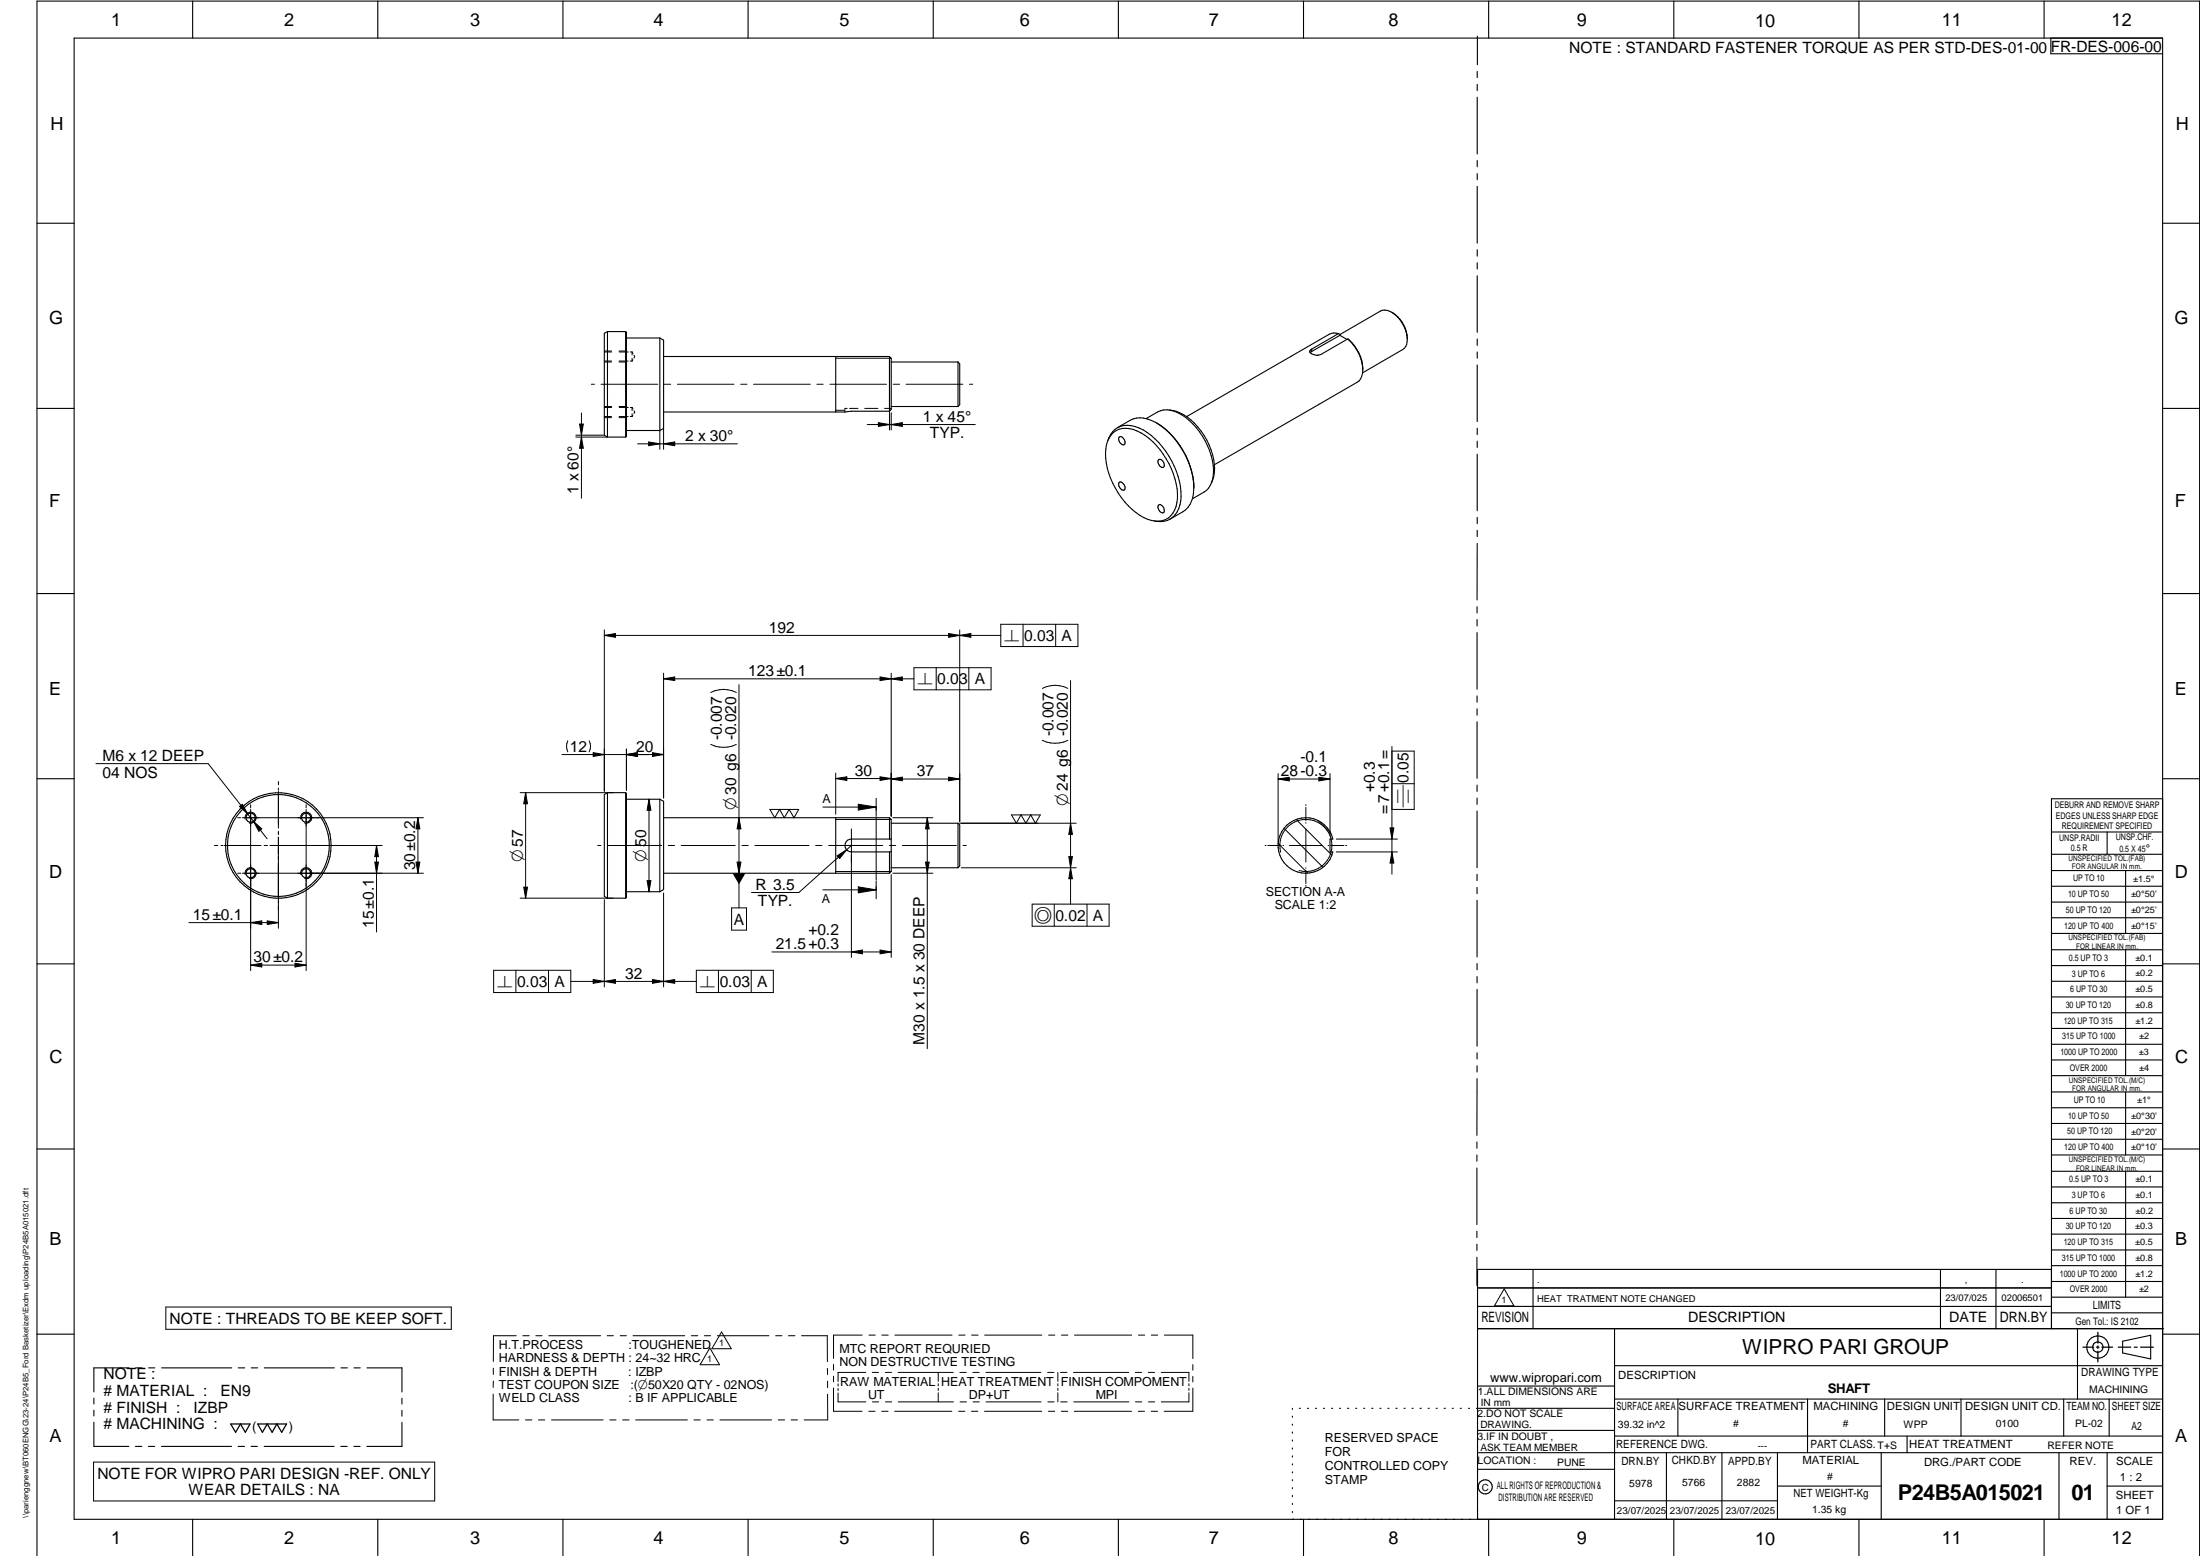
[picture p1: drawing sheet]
<svg xmlns="http://www.w3.org/2000/svg" width="594mm" height="420mm" viewBox="0 0 594 420" stroke-linecap="round" stroke-linejoin="round" font-family="sans-serif">
<g fill="none" stroke="#000" stroke-width=".3">
<path d="M20 10.3h564v400h-564zM52 .3v10M102 .3v10M152 .3v10M202 .3v10M252 .3v10M302 .3v10M352 .3v10M398.9 19.3v1.7M398.9 9.8v7.7M402 .3v10M452 .3v10"/>
<path d="M502 .3v10M552 .3v10M553.8 10.3v4.2h30.1M398.9 22.8v1.7M398.9 26.2v15.4M398.9 43.3v1.7M398.9 46.9v1.7M398.9 50.3v15.4M10 60.3h10M398.9 67.4v1.8M398.9 71v1.6M398.9 74.5v15.2"/>
<path d="M584 60.3h10M164 89.5l-.8 .5v27.5l.8 .5M164 89.5v28.5M164 89.5h4.9M168.9 89.5l.3 .2v28.1l-.3 .2M168.9 89.5v28.5M169.2 91.3h9M178.2 91.3l1 .6v23.8l-1 .5M178.2 91.3v24.9M225.7 96.3v15M240.2 96.3l.5 .5v13.7l-.5 .5M240.2 96.3h-61"/>
<path d="M240.2 96.3v14.7M240.7 97.7h18M258.7 97.7l.5 .6v11l-.5 .5M258.7 97.7v12.1M354.2 94.9l-.4 .3M354.2 94.3v.6M361.4 90.1l.4 .2M361.4 90.1a3.1 3.1 0 0 0-2.5 .2l-38.4 22.2M361.4 90.1l-7.2 4.2M361.8 90.3v.3M361.8 90.6l1.9 1.1M361.8 90.6l-7.6 4.3"/>
<path d="M361.8 90.3l11-6.3a4 4 0 0 1 4.5 1.5 7.9 7.9 0 0 1 2.3 8.1l-.9 .8-10.7 6.3M363.9 91.5a10.8 10.8 0 0 1 4.1 8.3M363.9 91.5a11.2 11.2 0 0 1 4 9.4 3.1 3.1 0 0 1-1.5 2.4l-38.5 22.2M363.9 91.5l-7.2 4.2a2.48 2.48 0 0 1-3-.8l.5-.6M375.8 84.3a8.6 8.6 0 0 1 4.2 7.4M398.9 91.5v1.8M398.9 95v1.7M398.9 98.6v15.2M10 110.3h10M164 118h4.9M169.2 116.2h9M240.2 111h-10.3l-1.7 .3h-49"/>
<path d="M240.7 109.8h18M299.2 119a5.2 5.2 0 0 1 6.8-3 19.7 19.7 0 0 1 11.3 13.3 11.1 11.1 0 0 1-.6 9.3 4.8 4.8 0 0 1-4.7 2.1M301.1 116a6.8 6.8 0 0 1 7.6 .1 21.8 21.8 0 0 1 10.1 19.1 5.8 5.8 0 0 1-7.8 5.3 17.7 17.7 0 0 1-10.5-10 16 16 0 0 1-1.4-11.4l.8-1.8zM301.7 115.5l3.5-2a7.6 7.6 0 0 1 7.9 1.2 22.1 22.1 0 0 1 9.3 17.3 7.1 7.1 0 0 1-3 6.2l-3.4 2M302.2 118a1.28 1.28 0 0 1 1.6 1.5l-.2 .6a1.46 1.46 0 0 1-1.4-2.1zM309.5 113a8.8 8.8 0 0 1 5.6-2.3 13.7 13.7 0 0 1 9.6 7.2 15.4 15.4 0 0 1 2.5 12.2 4.6 4.6 0 0 1-2.1 2.8l-3.1 1.8M312.3 114.2a21.9 21.9 0 0 1 10.1 17.5M315.7 110.7a12.2 12.2 0 0 1 8.7 5.7 16.3 16.3 0 0 1 3.3 12.3l-.6 1.8M398.9 115.6v1.7M398.9 119.1v1.7M584 110.3h10M302.2 130.3a1.37 1.37 0 0 1 1.3 .6 1.37 1.37 0 0 1 .1 1.4 1.51 1.51 0 0 1-1.4-2z"/>
<path d="M312.8 136.4a1.25 1.25 0 0 1 1.6 1.5l-.3 .5a1.46 1.46 0 0 1-1.3-2zM312.8 124.2a1.25 1.25 0 0 1 1.6 1.5l-.3 .5a1.49 1.49 0 0 1-1.3-2zM398.9 122.6v15.3M398.9 139.7v1.7M398.9 143.2v1.7M398.9 146.7v15.3M10 160.3h10M398.9 163.8v1.7M398.9 167.3v1.7M398.9 170.8v15.3M584 160.3h10M398.9 187.9v1.7"/>
<path d="M398.9 191.4v1.7M398.9 194.9v15.3M10 210.3h10M164 214l-.8 .5v27.6l.8 .4M164 214v28.5M164 214h4.9M168.9 214l.3 .3v28l-.3 .2M168.9 214v28.5M169.2 215.8h9M178.2 215.8l1 .6v23.8l-1 .6M178.2 215.8v25M398.9 212v1.7"/>
<path d="M398.9 215.5v1.7M398.9 219v15.3M584 215.7h-30v143.1M584 210.3h10M225.7 220.8v15M240.2 220.8l.5 .5v14l-.5 .5M240.2 220.8h-61M240.2 235.8h-61M240.2 220.8v5.8M240.2 230v5.8M240.7 222.3h18M240.7 226.6h-10.8a1.74 1.74 0 0 0-1.7 1.7 1.74 1.74 0 0 0 1.7 1.7h10.8"/>
<path d="M240.7 234.3h18M258.7 222.3l.5 .5v11l-.5 .5M258.7 222.3v12M347.5 222.8a7.5 7.5 0 0 1 12.4 3.8h-.8v3.4h.8a7.5 7.5 0 0 1-11.1 4.8 7.5 7.5 0 0 1-1.3-12zM398.9 236.1v1.7M398.9 239.6v1.7M554 224.7h30M554 230.7h30M554 235.1h30M554 239.3h30M569 224.7v6M574 235.1v17"/>
<path d="M164 242.5h4.9M169.2 240.8h9M398.9 243.1v15.3M554 243.6h30M554 247.8h30M554 252.1h30M554 256.5h30M574 256.5v33.9M10 260.3h10M398.9 260.2v1.7M398.9 263.7v1.7M398.9 267.2v15.3"/>
<path d="M554 260.7h30M554 265h30M554 269.2h30M554 273.5h30M554 277.7h30M584 260.3h10M398.9 284.3v1.7M398.9 287.8v1.7M398.9 291.3l-.1 15.3M554 282h30M554 286.2h30M554 290.4h30"/>
<path d="M554 294.9h30M554 299.1h30M574 294.9v17M10 310.3h10M398.8 308.4v1.6M398.8 311.9v1.7M398.8 315.4v15.3M554 303.4h30M554 307.6h30M554 311.9h30M554 316.3h30M574 316.3v34"/>
<path d="M584 310.3h10M398.8 332.4v1.8M398.8 336v1.7M398.8 339.5v7.6M554 320.5h30M554 324.8h30M554 329h30M554 333.2h30M554 337.5h30M399 358.8h185.2M399 352.8h155M399 347.8h155"/>
<path d="M414 342.8v16M436 358.8v51.5M524 342.8v16M539 342.8v16M554 341.8h30M554 346h30M554 350.3h30M554 354.5h30M554 342.8h-155v67.5M561 358.8v19M10 360.3h10M25.4 377.5v1.6"/>
<path d="M34.8 369.4h-9.4v6.4M36.6 369.4h1.7M40.1 369.4h1.7M43.6 369.4h19M64.3 369.4h1.8M67.9 369.4h1.6M71.4 369.4h18.9M92.1 369.4h1.7M95.6 369.4h1.7M99.1 369.4h9.4v6.5M108.5 377.6v1.5M399 374.3h37"/>
<path d="M436 368.8h148M436 377.8h148M453.1 377.8v10M488.1 377.8v14.5M508.9 377.8v10M529.5 377.8v10M557.3 377.8v10M569.5 377.8v10M573.2 362.2l7.6-1.6v6.3l-7.6-1.6zM584 360.3h10M25.4 384v6.6h9.4M25.4 380.8v1.6"/>
<path d="M36.6 390.6h1.7M40.1 390.6h1.7M43.6 390.6h18.9M64.3 390.6h1.7M67.8 390.6h1.7M71.3 390.6h18.9M92 390.6h1.8M95.5 390.6h1.7M108.5 384.1v6.5h-9.4M108.5 380.8v1.6M349 380.3v.3M349 382.4v.3"/>
<path d="M349 384.6v.3M349 386.7v.3M349 388.8v.3M349 391v.3M349 393.1v.3M349 395.3v.3M349 397.4v.3M349 399.5v.3M350.9 380.3h.2M353.1 380.3h.2M355.2 380.3h.3M357.4 380.3h.3"/>
<path d="M359.6 380.3h.3M361.7 380.3h.3M363.9 380.3h.3M366.1 380.3h.3M368.3 380.3h.2M370.4 380.3h.3M372.6 380.3h.3M374.8 380.3h.3M376.9 380.3h.4M379.1 380.3h.3M381.3 380.3h.3M383.4 380.3h.4"/>
<path d="M385.6 380.3h.3M387.8 380.3h.3M390 380.3h.3M392.2 380.3h.3M394.3 380.3h.3M396.5 380.3h.3M398.7 380.3h37.3M399 386.2h37M399 396.7h37M436 387.8h148M450 392.3v18M465 392.3v18"/>
<path d="M480 392.3v18M508 392.3v18M515 387.8v4.5M556 392.3v18M569 392.3v18M584 392.3h-185M52 410.3v9.7M102 410.3v9.7M152 410.3v9.7M202 410.3v9.7M252 410.3v9.7M302 410.3v9.7"/>
<path d="M349 401.7v.3M349 403.8v.4M349 406v.3M349 408.1v.3M352 410.3v9.7M402 410.3v9.7M436 405.3h44M452 410.3v9.7M480 401.3h28M502 410.3v9.7M552 410.3v9.7M569 401.3h15"/>
<path d="M10 420v-419.7h584v419.7"/>
<circle cx="67.7" cy="220.8" r="1.24"/>
<circle cx="67.7" cy="235.8" r="1.23"/>
<circle cx="75.2" cy="228.3" r="14.2"/>
<circle cx="75.2" cy="228.3" r="13.8"/>
<circle cx="82.7" cy="220.8" r="1.24"/>
<circle cx="82.7" cy="235.8" r="1.23"/>
<circle cx="566.5" cy="363.8" r="2.99"/>
<circle cx="566.5" cy="363.7" r="1.41"/>
<circle cx="401.1" cy="401.5" r="1.9"/>
</g>
<g fill="none" stroke="#000" stroke-width=".27">
<path d="M163.2 97.5h1.9M163.2 95h2M163.2 94.8h1.9M163.2 97.7h1.9M167.2 94.8h2M167.2 97.7h2M169.6 97.5h-2.4M169.7 95h-2.5M170.2 97.5h.5M170.2 95h.5M170.7 95l.2 .5M170.7 95v.8"/>
<path d="M170.7 96.7v.8M170.9 97.1l-.2 .4M171.2 95.9l.2 .4-.2 .4M225.7 96.7h14.9M240.2 97.2v18.9M155.5 117.5h7.5M155.5 118h8.4M156.5 114.5h1l-.5 3zM157 118l.5 3h-1zM157 111.5v23M159.7 103.8h.8M162.3 103.8h15.3"/>
<path d="M163.2 112.5h1.9M163.2 109.8h1.9M163.2 112.8h1.9M163.2 110h2M167.2 109.8h2M167.2 112.8h2M169.6 112.5h-2.4M169.7 110h-2.5M170.2 112.5h.5M170.2 110h.5M170.7 110l.2 .4M170.7 110v.9"/>
<path d="M170.7 111.7v.8M170.9 112.1l-.2 .4M171.2 110.9l.2 .4-.2 .4M172.2 119.8h26.9M175.2 119.3l3 .5-3 .6zM178.2 116.3v5M179.2 119.8l3-.5v1.1zM179.2 115.8v5.5M179.4 103.8h1.7M182.9 103.8h15.3M200 103.8h1.7M203.5 103.8h15.3"/>
<path d="M220.6 103.8h1.7M224.1 103.8h15.3M225.7 110.8h2.5M228.2 110.9v.4M228.8 110.3h-.6v.3M229.4 110.3h2.3M233.5 110.3h3.6M234.2 114.6h29.1M237.2 114.1l3 .5-3 .5zM238.9 110.3h1.8M240.7 114.6l3-.5v1zM240.7 111.5v4.6"/>
<path d="M241.2 103.8h1.7M244.7 103.8h15.3M261.8 103.8h.9M163.2 171.6h107M163.2 171.6l3-.5v1zM163.2 170.1v43.6M256.2 171.1l6 1v-1l-6 1zM259.2 170.1v51.8M270.2 168.6h20.9v6h-20.9zM276.3 168.6v6M285.1 168.6v6M179.2 183.3l3-.5v1z"/>
<path d="M179.2 181.8v33.7M179.2 183.3h67.6M191.9 187a7.5 7.5 0 0 1 6.9 0M199.6 184.9v60.3M237.7 182.8l3 .5-3 .5zM240.7 183.3l3-.5v1zM240.7 181.8v38.6M246.8 180.3h20.8v6h-20.8zM252.8 180.3v6M261.6 180.3v6M288.4 185.9a7.5 7.5 0 0 0-6.9 0M288.4 199.9a7.8 7.8 0 0 1-6.9 0"/>
<path d="M289.1 183.8v60.3M25.9 206.2h30.3l10.7 13.6M64.7 217.8l.7-.6 1.5 2.6zM66.9 219.8l5.2 6.7M67.7 218.6v43.5M67.7 217.3v.8M75.2 212.8v.6M75.2 211v.9M75.2 213.7v9.9M82.7 218.6v43.5M82.7 217.3v.8M140.5 214h25.1"/>
<path d="M141.9 214l.5 3h-1zM141.9 214v28.5M151.8 203.8h27.4M153.3 200a3.5 3.5 0 0 0 0 3M159.1 200a3.2 3.2 0 0 1 0 3M160.2 203.2l3 .6-3 .5zM169.2 202.3v11.1M169.2 203.8l3-.6v1.1zM175.3 215.8l.5 3h-1.1zM175.3 215.8v25M176.2 203.2l3 .6-3 .5zM198.8 201a7.8 7.8 0 0 1-6.9 0"/>
<path d="M207.9 218.6h7.8l-1.3 2.2-1.3-2.2-1.3 2.2-1.3-2.2-1.3 2.2zM222.2 217.9h14.4M225.7 208.7v11.2M225.7 210.2l3-.4v.9zM225.7 210.2h15M231.8 217.2l4.8 .7-4.8 .8zM236.6 215.6v4.7M237.7 209.8l3 .4-3 .5zM240.7 210.4l3-.6v1zM240.7 210.4h18.5M256.2 209.8l3 .6-3 .4zM345.1 210.4h14"/>
<path d="M345.1 210.4l3-.5v1zM345.1 208.9v18.5M352.6 217.3v.2M352.6 218v3.6M356.1 209.9l3 .5-3 .5zM359.1 208.9v16.7M375.9 202.8h6v15.8h-6M375.9 211.6h6M375.9 201.5v34.6M57.9 228.3h.9M59.7 228.3h.5M60.6 228.3h9.9"/>
<path d="M64.2 220.8h.8M64.2 235.8h.8M66.2 236.2a1.5 1.5 0 0 1 1.3-1.9 1.5 1.5 0 0 1 1.7 1.6 1.5 1.5 0 0 1-1.9 1.3M66.2 221.2a1.5 1.5 0 0 1 1.3-1.9 1.5 1.5 0 0 1 1.7 1.6 1.5 1.5 0 0 1-1.9 1.3M68.4 221.8l2.3 2-.8 .7zM71.3 228.3h.9M72.9 228.3h30.3M75.2 226.1v24.6M75.2 224.5v.8M81.2 221.2a1.49 1.49 0 0 1 1.3-1.9 1.49 1.49 0 0 1 1.7 1.6 1.49 1.49 0 0 1-1.9 1.3M81.2 236.2a1.49 1.49 0 0 1 1.3-1.9 1.49 1.49 0 0 1 1.7 1.6 1.49 1.49 0 0 1-1.9 1.3M101.2 232.8h1l-.5 3z"/>
<path d="M101.7 228.3l.5 3h-1zM101.7 228.3v23.4M112.3 232.8h1.1l-.5 3zM112.9 220.8l.5 3h-1.1zM112.9 220.8v15M114.3 220.8h-48.9M114.3 235.8h-48.9M141.4 239.6h1l-.5 2.9zM161.4 228.3h.9M164 228.3h14.6M174.7 237.8h1.1l-.5 3zM180.5 228.3h1.7"/>
<path d="M183.9 228.3h14.6M199 232.8h1.1l-.5 3zM199.6 220.8l.5 3h-1.1zM200.4 228.3h1.7M203.9 228.3h14.6M220.3 228.3h1.6M223.8 228.3h14.6M225.7 235.3h14.9M225.7 221.3h14.9M226.1 231.1l2.5-1.7-1.9 2.4zM229.9 228.3l-14.2 12.7h-12.8M229.9 223.8v34.7"/>
<path d="M231.8 239.5l4.8 .8-4.8 .8zM236.6 220.6v17M236.6 237.9v4.8M240.2 228.3h1.6M240.7 236.2v22.3M241.1 220.8h10.8M241.1 235.8h10.8M243.7 228.3h14.6M249.9 232.8h1l-.5 3zM250.4 220.8l.5 3h-1zM250.4 220.8v62.4M259.1 222.3h31.5"/>
<path d="M259.6 234.3h31M260 228.3h.9M273.1 220h7.8l-1.3 2.3-1.3-2.3-1.3 2.3-1.3-2.3-1.3 2.3zM288.6 231.3h1l-.5 3zM289.1 222.3l.5 3h-1zM289.1 234.3l.5 3h-1zM341.6 228.3h.3M342.3 228.3h3.6M345.1 227.8l8 8M345.8 230.1a7 7 0 0 1 6.2-8.9 7 7 0 0 1 7.6 7.7 7 7 0 0 1-8.8 6.2M346.4 228.3h.2M346.7 223.7l10.5 10.5"/>
<path d="M348.1 228.3h9M350 221.3l9.7 9.6M352.6 222.1v.2M352.6 234.3v.2M352.6 235v3.6M352.6 239.1v.2M352.6 223.8v9M355.9 221.6l3.5 3.4M358.6 228.3h.2M359.3 228.3h3.6M360.8 230h16.6M360.8 226.6h16.6"/>
<path d="M363.4 228.3h.2M375.4 223.6h1l-.5 3zM375.9 230l.5 3h-1zM51 249.1h24.2M67.7 249.1l3-.4v.9zM72.2 248.7l3 .4-3 .5zM140.5 242.5h25.1M163.2 243v23.5M179.2 241.1v25.4M197.6 245.2h4v6h-4zM208.4 257h32.3M222.2 240.3h14.4"/>
<path d="M229.9 257l3-.5v1.1zM237.7 256.5l3 .5-3 .6zM278.7 244.1h20.8v6h-20.8zM284.7 244.1v6M293.5 244.1v6M67.7 260.6l3-.5v1zM67.7 260.6h15M79.7 260.1l3 .5-3 .5zM133.3 262h20.8v6h-20.8zM139.3 262v6M148.1 262v6M154.1 265h33.9"/>
<path d="M160.2 264.5v1l6-1v1zM176.2 264.5l6 1v-1l-6 1zM188 262h20.8v6h-20.8zM194 262v6M202.9 262v6M44.8 352.9h77.1v6h-77.1zM194.9 359.7l2.6 4.5h-5.3zM406.2 348l2.6 4.6h-5.2zM133.2 376.4v7h6.9M133.2 369.4v1.7M133.2 372.9v1.7M139.4 360.7h-6.1l-.1 6.9"/>
<path d="M141.2 360.7h1.7M144.7 360.7h1.7M148.2 360.7h14M164 360.7h1.6M167.5 360.7h1.7M170.9 360.7h14M186.7 360.7h1.7M190.2 360.7h1.7M191.7 364l2.6 4.5h-5.2zM193.7 360.7h13.9M209.5 360.7h1.7M212.9 360.7h1.8"/>
<path d="M216.4 360.7h7v7M223.4 369.5l.1 1.7M223.5 376.5v6.9h-6.3M223.5 373v1.7M225.1 368.4v1.6M225.1 371.6v1.5M225.1 374.8v6.3h7.7M226.3 376.1v2.4h7.5M226.3 373.7v.6M226.3 374.9v.6M232.8 360.5h-7.7v6.3M233.8 370.6h-7.5v2.4"/>
<path d="M234.6 360.5h1.7M235.5 370.6h1.7M235.6 378.5h1.7M238.1 360.5h1.8M239 370.6h1.7M239.1 378.5h1.7M241.6 360.5h15.5M242.5 370.6h14.9M242.6 378.5h14.9M253.4 370.6v2.4M253.4 373.6v.6M253.4 374.9v.6"/>
<path d="M253.4 376.1v2.4M258.9 360.5h1.7M259.2 370.6h1.7M259.2 378.5h1.8M262.4 360.5h1.7M262.7 370.6h1.7M262.8 378.5h1.6M265.9 360.5h15.4M266.2 370.6h14.9M266.3 378.5h14.8M282.9 370.6h1.7M282.9 378.5h1.7"/>
<path d="M283.2 360.5h1.7M285.7 370.6v2.4M285.7 373.6v.6M285.7 374.9v.6M285.7 376.1v2.4M286.4 370.6h1.7M286.4 378.5h1.8M286.6 360.5h1.8M289.9 370.6h14.9M289.9 378.5h14.9M290.1 360.5h15.5M306.6 370.6h1.7"/>
<path d="M306.6 378.5h1.7M307.4 360.5h1.7M310.1 370.6h1.7M310.1 378.5h1.7M310.9 360.5h1.7M313.6 370.6h7.4v2.4M314.4 360.5h7.7v6.4M321 373.6v.6M321 374.9v.6M321 376.1v2.4h-7.4M322.1 368.5v1.5M322.1 371.6v1.6"/>
<path d="M322.1 374.8v6.3h-7.7M25.3 394.8h92.1v10.5h-92.1zM141.9 383.4h1.7M145.4 383.4h1.7M148.9 383.4h13.9M164.7 383.4h1.7M168.1 383.4h1.8M171.7 383.4h13.9M187.4 383.4h1.7M190.9 383.4h1.7M194.4 383.4h14M210.1 383.4h1.8"/>
<path d="M213.6 383.4h1.7M234.6 381.1h1.7M238.1 381.1h1.7M241.6 381.1h15.4M258.9 381.1h1.7M262.3 381.1h1.8M265.8 381.1h15.5M283.1 381.1h1.7M286.6 381.1h1.7M290.1 381.1h15.5M307.4 381.1h1.7M310.8 381.1h1.8"/>
</g>
<path d="M566.5 359.7v3M562.5 363.8h2.9M566.1 363.8h.7M566.5 363.4v.7M566.5 364.9v2.8M567.6 363.8h2.9M572 363.8h3.4M576.3 363.8h.8M578 363.8h3.5M62.3 384.5h5.2l-1.3 2.3-1.3-2.3-1.3 2.3zM69.6 384.5h7.8l-1.3 2.3-1.3-2.3-1.3 2.3-1.3-2.3-1.3 2.3z" fill="none" stroke="#000" stroke-width=".34"/>
<g fill="#000">
<path d="M156.5 114.5h1l-.5 3zM237.2 114.1l3 .5-3 .5zM240.7 114.6l3-.5v1zM157 118l.5 3h-1zM175.2 119.3l3 .5-3 .6zM179.2 119.8l3-.5v1.1zM163.2 171.6l3-.5v1zM256.2 171.1l3 .5-3 .5zM259.2 171.6l3-.5v1zM179.2 183.3l3-.5v1zM237.7 182.8l3 .5-3 .5zM240.7 183.3l3-.5v1z"/>
<path d="M64.7 217.8l.7-.6 1.5 2.6zM141.9 214l.5 3h-1zM160.2 203.2l3 .6-3 .5zM169.2 203.8l3-.6v1.1zM175.3 215.8l.5 3h-1.1zM176.2 203.2l3 .6-3 .5zM225.7 210.2l3-.4v.9zM231.8 217.2l4.8 .7-4.8 .8zM237.7 209.8l3 .4-3 .5zM240.7 210.4l3-.6v1zM256.2 209.8l3 .6-3 .4zM345.1 210.4l3-.5v1z"/>
<path d="M356.1 209.9l3 .5-3 .5zM68.4 221.8l2.3 2-.8 .7zM101.7 228.3l.5 3h-1zM101.2 232.8h1l-.5 3zM112.3 232.8h1.1l-.5 3zM112.9 220.8l.5 3h-1.1zM141.4 239.6h1l-.5 2.9zM174.7 237.8h1.1l-.5 3zM199.6 220.8l.5 3h-1.1zM199 232.8h1.1l-.5 3zM197.8 235.8h3.5l-1.7 3zM226.1 231.1l2.5-1.7-1.9 2.4z"/>
<path d="M250.4 220.8l.5 3h-1zM249.9 232.8h1l-.5 3zM288.6 231.3h1l-.5 3zM289.1 222.3l.5 3h-1zM289.1 234.3l.5 3h-1zM375.9 230l.5 3h-1zM375.4 223.6h1l-.5 3zM67.7 249.1l3-.4v.9zM72.2 248.7l3 .4-3 .5zM231.8 239.5l4.8 .8-4.8 .8zM229.9 257l3-.5v1.1zM237.7 256.5l3 .5-3 .6z"/>
<path d="M67.7 260.6l3-.5v1zM79.7 260.1l3 .5-3 .5zM160.2 264.5l3 .5-3 .5zM163.2 265l3-.5v1zM176.2 264.5l3 .5-3 .5zM179.2 265l3-.5v1z"/>
</g>
<g font-size="5.9">
<text x="512.5" y="405.1">P24B5A015021</text>
<text x="559.4" y="405.1">01</text>
</g>
<text font-size="5.6" x="470.5" y="365.5">WIPRO PARI GROUP</text>
<g font-size="4.9">
<text x="30" y="6.9">1</text>
<text x="76.7" y="6.9">2</text>
<text x="127" y="6.9">3</text>
<text x="176.5" y="6.9">4</text>
<text x="226.7" y="6.9">5</text>
<text x="275.4" y="6.9">6</text>
<text x="326.4" y="6.9">7</text>
<text x="375" y="6.9">8</text>
<text x="425.8" y="6.9">9</text>
<text x="473.9" y="7.3">10</text>
<text x="524.3" y="6.9">11</text>
<text x="570.2" y="6.9">12</text>
<text x="13.6" y="35.1">H</text>
<text x="587.6" y="35.1">H</text>
<text x="13.2" y="87.5">G</text>
<text x="587.2" y="87.5">G</text>
<text x="13.2" y="137">F</text>
<text x="587.2" y="137">F</text>
<text x="13.2" y="187.6">E</text>
<text x="587.2" y="187.6">E</text>
<text x="13.2" y="237">D</text>
<text x="587.2" y="237">D</text>
<text x="13.4" y="287.1">C</text>
<text x="587.4" y="287.1">C</text>
<text x="13.4" y="336.2">B</text>
<text x="587.4" y="336.2">B</text>
<text x="13.4" y="389.3">A</text>
<text x="587.4" y="389.3">A</text>
<text x="30" y="416.9">1</text>
<text x="76.7" y="416.9">2</text>
<text x="127" y="416.9">3</text>
<text x="176.5" y="416.9">4</text>
<text x="226.7" y="416.9">5</text>
<text x="275.4" y="416.9">6</text>
<text x="326.4" y="416.9">7</text>
<text x="375" y="416.9">8</text>
<text x="425.8" y="416.9">9</text>
<text x="473.9" y="417.3">10</text>
<text x="524.3" y="416.9">11</text>
<text x="570.2" y="416.9">12</text>
</g>
<g font-size="4.6">
<text x="271.2" y="173.1">n</text>
<text x="247.7" y="184.8">n</text>
<text x="198.8" y="218.6" transform="rotate(-90 198.8 218.6)">O30 g6</text>
<text x="288.4" y="217.5" transform="rotate(-90 288.4 217.5)">O24 g6</text>
<text x="380.4" y="218.3" transform="rotate(-90 380.4 218.3)">d</text>
<text x="141.2" y="232.7" transform="rotate(-90 141.2 232.7)">O57</text>
<text x="174.5" y="232.7" transform="rotate(-90 174.5 232.7)">O50</text>
<text x="279.3" y="248.6">a</text>
<text x="134.2" y="266.5">n</text>
<text x="189" y="266.5">n</text>
</g>
<g font-size="4.2">
<text x="423.7" y="14.3">NOTE : STANDARD FASTENER TORQUE AS PER STD-DES-01-00</text>
<text x="553.8" y="14">FR-DES-006-00</text>
<text x="249.2" y="113.9">1 x 45°</text>
<text x="185" y="119.1">2 x 30°</text>
<text x="251.1" y="118.4">TYP.</text>
<text x="156.2" y="133.5" transform="rotate(-90 156.2 133.5)">1 x 60°</text>
<text x="207.6" y="170.8">192</text>
<text x="276.6" y="173.1">0.03 A</text>
<text x="202" y="182.5">123±0.1</text>
<text x="253.1" y="184.8">0.03 A</text>
<text x="153.9" y="203">12</text>
<text x="171.8" y="203">20</text>
<text x="194.9" y="199.9" transform="rotate(-90 194.9 199.9)">-0.007</text>
<text x="198.8" y="199.9" transform="rotate(-90 198.8 199.9)">-0.020</text>
<text x="284.5" y="198.8" transform="rotate(-90 284.5 198.8)">-0.007</text>
<text x="288.4" y="198.8" transform="rotate(-90 288.4 198.8)">-0.020</text>
<text x="27.7" y="205.4">M6 x 12 DEEP</text>
<text x="27.7" y="210">04 NOS</text>
<text x="230.8" y="209.5">30</text>
<text x="247.6" y="209.6">37</text>
<text x="345.9" y="209.6">28-0.3</text>
<text x="351.1" y="205.7">-0.1</text>
<text x="371.2" y="213.9" transform="rotate(-90 371.2 213.9)">+0.3</text>
<text x="380.4" y="211.3" transform="rotate(-90 380.4 211.3)">0.05</text>
<text x="375.1" y="219.9" transform="rotate(-90 375.1 219.9)">=7+0.1=</text>
<text x="112.1" y="235" transform="rotate(-90 112.1 235)">30±0.2</text>
<text x="204" y="240.2">R 3.5</text>
<text x="204.7" y="244.8">TYP.</text>
<text x="52.1" y="248.4">15±0.1</text>
<text x="101" y="250.6" transform="rotate(-90 101 250.6)">15±0.1</text>
<text x="198.2" y="249.7">A</text>
<text x="285" y="248.6">0.02 A</text>
<text x="209.5" y="256.3">21.5+0.3</text>
<text x="218.3" y="252.4">+0.2</text>
<text x="68.4" y="259.8">30±0.2</text>
<text x="139.6" y="266.5">0.03 A</text>
<text x="168.8" y="264.2">32</text>
<text x="194.3" y="266.5">0.03 A</text>
<text x="249.7" y="282.1" transform="rotate(-90 249.7 282.1)">M30 x 1.5 x 30 DEEP</text>
<text x="45.8" y="357.4">NOTE : THREADS TO BE KEEP SOFT.</text>
<text x="28" y="372.5">NOTE :</text>
<text x="28" y="377"># MATERIAL :</text>
<text x="59.6" y="377">EN9</text>
<text x="28" y="381.5"># FINISH :</text>
<text x="52.3" y="381.5">IZBP</text>
<text x="28" y="386"># MACHINING :</text>
<text x="26.3" y="399.3">NOTE FOR WIPRO PARI DESIGN -REF. ONLY</text>
<text x="50.9" y="403.8">WEAR DETAILS : NA</text>
</g>
<g font-size="3.9">
<text x="400" y="357.1">REVISION</text>
<text x="455.9" y="357.1">DESCRIPTION</text>
<text x="526.4" y="357.1">DATE</text>
<text x="540" y="357.1">DRN.BY</text>
</g>
<text font-size="3.6" x="493.6" y="376.1">SHAFT</text>
<g font-size="3.5">
<text x="402.4" y="373.3">www.wipropari.com</text>
<text x="68.1" y="386.5">(</text>
<text x="78" y="386.5">)</text>
</g>
<g font-size="3.4">
<text x="222.1" y="216.7">A</text>
<text x="221.9" y="243.8">A</text>
<text x="341.8" y="241.8">SECTION A-A</text>
<text x="344.2" y="245.4">SCALE 1:2</text>
<text x="134.7" y="364.3">H.T.PROCESS</text>
<text x="169.7" y="364.3">:TOUGHENED</text>
<text x="226.7" y="365.2">MTC REPORT REQURIED</text>
<text x="134.7" y="367.9">HARDNESS &amp; DEPTH : 24~32 HRC</text>
<text x="134.7" y="371.5">FINISH &amp; DEPTH</text>
<text x="169.7" y="371.5">: IZBP</text>
<text x="226.7" y="368.8">NON DESTRUCTIVE TESTING</text>
<text x="134.7" y="375.1">TEST COUPON SIZE</text>
<text x="170.2" y="375.1">:(O50X20 QTY - 02NOS)</text>
<text x="226.9" y="374.2">RAW MATERIAL HEAT TREATMENT FINISH COMPOMENT</text>
<text x="234.4" y="377.8">UT</text>
<text x="261.7" y="377.8">DP+UT</text>
<text x="295.9" y="377.8">MPI</text>
<text x="134.7" y="378.7">WELD CLASS</text>
<text x="169.7" y="378.7">: B IF APPLICABLE</text>
<text x="357.8" y="389.5">RESERVED SPACE</text>
<text x="357.8" y="393.3">FOR</text>
<text x="357.8" y="397">CONTROLLED COPY</text>
<text x="357.8" y="400.8">STAMP</text>
</g>
<g font-size="3.1">
<text x="565.1" y="353.5">LIMITS</text>
<text x="562" y="371.7">DRAWING TYPE</text>
<text x="437" y="372.3">DESCRIPTION</text>
<text x="436.5" y="380.8">SURFACE AREA</text>
<text x="453.3" y="380.8">SURFACE TREATMENT MACHINING</text>
<text x="509.5" y="380.8">DESIGN UNIT DESIGN UNIT CD.</text>
<text x="558" y="380.6">TEAM NO.</text>
<text x="570.3" y="380.7">SHEET SIZE</text>
<text x="575.6" y="386.1">A2</text>
<text x="436.4" y="391.1">REFERENCE DWG.</text>
<text x="437.8" y="395.5">DRN.BY</text>
<text x="451.4" y="395.4">CHKD.BY</text>
<text x="466.6" y="395.5">APPD.BY</text>
<text x="486.7" y="395.4">MATERIAL</text>
<text x="488.9" y="390.9">PART CLASS. T+S</text>
<text x="515.6" y="390.9">HEAT TREATMENT</text>
<text x="519.6" y="395.9">DRG./PART CODE</text>
<text x="558.9" y="395.5">REV.</text>
<text x="571.4" y="395.6">SCALE</text>
<text x="572.5" y="399.9">1 : 2</text>
<text x="484.3" y="404.2">NET WEIGHT-Kg</text>
<text x="571.4" y="404.7">SHEET</text>
<text x="571.4" y="408.8">1 OF 1</text>
</g>
<text font-size="3" x="579.5" y="230.1">°</text>
<g font-size="2.8">
<text x="560.4" y="357.7">Gen Tol.: IS 2102</text>
<text x="399.1" y="376.6">1.ALL DIMENSIONS ARE</text>
<text x="564.2" y="376.2">MACHINING</text>
<text x="399" y="382.7">2.DO NOT SCALE</text>
<text x="399" y="388.7">3.IF IN DOUBT ,</text>
<text x="436.9" y="385.5">39.32 in^2</text>
<text x="468" y="385.3">#</text>
<text x="497.6" y="385.2">#</text>
<text x="514" y="385.5">WPP</text>
<text x="538.9" y="385.4">0100</text>
<text x="560.4" y="385.3">PL-02</text>
<text x="399" y="395.4">LOCATION :</text>
<text x="420.5" y="396">PUNE</text>
<text x="552.9" y="391.2">REFER NOTE</text>
<text x="404.2" y="402">ALL RIGHTS OF REPRODUCTION &amp;</text>
<text x="440" y="401.5">5978</text>
<text x="454.2" y="401.3">5766</text>
<text x="469" y="401.3">2882</text>
<text x="493.4" y="399.5">#</text>
<text x="404.7" y="405.4">DISTRIBUTION ARE RESERVED</text>
<text x="489.3" y="408.5">1.35 kg</text>
</g>
<g font-size="2.7">
<text x="399.9" y="379.7">IN mm</text>
<text x="399.7" y="385.7">DRAWING.</text>
<text x="399.7" y="391.8">ASK TEAM MEMBER</text>
<text x="400.1" y="402.5">C</text>
<text x="436.6" y="408.7">23/07/2025</text>
<text x="450.9" y="408.8">23/07/2025</text>
<text x="466" y="408.9">23/07/2025</text>
</g>
<g font-size="2.5">
<text x="554.9" y="218.3">DEBURR AND REMOVE SHARP</text>
<text x="555.2" y="221">EDGES UNLESS SHARP EDGE</text>
<text x="556.1" y="227.1">UNSP.RADII</text>
<text x="556.8" y="223.8">REQUIREMENT SPECIFIED</text>
<text x="571.4" y="226.9">UNSP.CHF.</text>
<text x="559.2" y="229.9">0.5 R</text>
<text x="572.3" y="230.1">0.5 X 45</text>
<text x="559.8" y="238">UP TO 10</text>
<text x="576.1" y="238.1">±1.5°</text>
<text x="558.5" y="242.2">10 UP TO 50</text>
<text x="575.5" y="242.3">±0°50'</text>
<text x="557.4" y="250.7">120 UP TO 400</text>
<text x="557.9" y="246.5">50 UP TO 120</text>
<text x="575.5" y="250.7">±0°15'</text>
<text x="575.5" y="246.5">±0°25'</text>
<text x="558.7" y="259.4">0.5 UP TO 3</text>
<text x="559.5" y="263.7">3 UP TO 6</text>
<text x="576.6" y="263.6">±0.2</text>
<text x="576.6" y="259.4">±0.1</text>
<text x="559" y="267.9">6 UP TO 30</text>
<text x="576.6" y="267.9">±0.5</text>
<text x="557.8" y="272.2">30 UP TO 120</text>
<text x="576.6" y="272.2">±0.8</text>
<text x="556.9" y="280.7">315 UP TO 1000</text>
<text x="557.3" y="276.4">120 UP TO 315</text>
<text x="576.6" y="276.4">±1.2</text>
<text x="577.7" y="280.7">±2</text>
<text x="556.4" y="284.9">1000 UP TO 2000</text>
<text x="577.6" y="284.9">±3</text>
<text x="558.9" y="289.2">OVER 2000</text>
<text x="577.7" y="289.3">±4</text>
<text x="560" y="297.9">UP TO 10</text>
<text x="577.1" y="297.9">±1°</text>
<text x="558.5" y="302.1">10 UP TO 50</text>
<text x="575.5" y="302.1">±0°30'</text>
<text x="557.4" y="310.6">120 UP TO 400</text>
<text x="558.2" y="306.3">50 UP TO 120</text>
<text x="575.5" y="310.6">±0°10'</text>
<text x="575.5" y="306.4">±0°20'</text>
<text x="558.8" y="319.2">0.5 UP TO 3</text>
<text x="559.4" y="323.4">3 UP TO 6</text>
<text x="576.6" y="319.2">±0.1</text>
<text x="576.6" y="323.5">±0.1</text>
<text x="558.9" y="327.7">6 UP TO 30</text>
<text x="576.7" y="327.7">±0.2</text>
<text x="557.8" y="332">30 UP TO 120</text>
<text x="576.6" y="332">±0.3</text>
<text x="556.8" y="340.5">315 UP TO 1000</text>
<text x="557.3" y="336.3">120 UP TO 315</text>
<text x="576.6" y="336.3">±0.5</text>
<text x="576.6" y="340.5">±0.8</text>
<text x="415.1" y="346.3">.</text>
<text x="530.6" y="346.5">,</text>
<text x="545.8" y="346.4">.</text>
<text x="556.2" y="344.7">1000 UP TO 2000</text>
<text x="576.6" y="344.7">±1.2</text>
<text x="405.5" y="351.9">1</text>
<text x="415.1" y="351.5">HEAT TRATMENT NOTE CHANGED</text>
<text x="525.4" y="351.2">23/07/025</text>
<text x="540.5" y="351.3">02006501</text>
<text x="558.9" y="349">OVER 2000</text>
<text x="577.6" y="349">±2</text>
<text x="194.2" y="363.6">1</text>
<text x="191" y="367.9">1</text>
<text x="474.7" y="391.2">---</text>
</g>
<g font-size="2.1">
<text x="558.5" y="232.4">UNSPECIFIED TOL.(FAB)</text>
<text x="559.5" y="234.7">FOR ANGULAR IN mm.</text>
<text x="558.6" y="253.9">UNSPECIFIED TOL.(FAB)</text>
<text x="560.7" y="256.3">FOR LINEAR IN mm.</text>
<text x="558.7" y="292.3">UNSPECIFIED TOL.(M/C)</text>
<text x="559.6" y="294.7">FOR ANGULAR IN mm.</text>
<text x="558.7" y="313.7">UNSPECIFIED TOL.(M/C)</text>
<text x="560.6" y="316.1">FOR LINEAR IN mm.</text>
<text x="7.7" y="409.8" transform="rotate(-90 7.7 409.8)">\\parienggnew\BT060ENGG\23-24\P24B5_Ford Basketizer\Exdm uploading\P24B5A015021.dft</text>
</g>
</svg>
